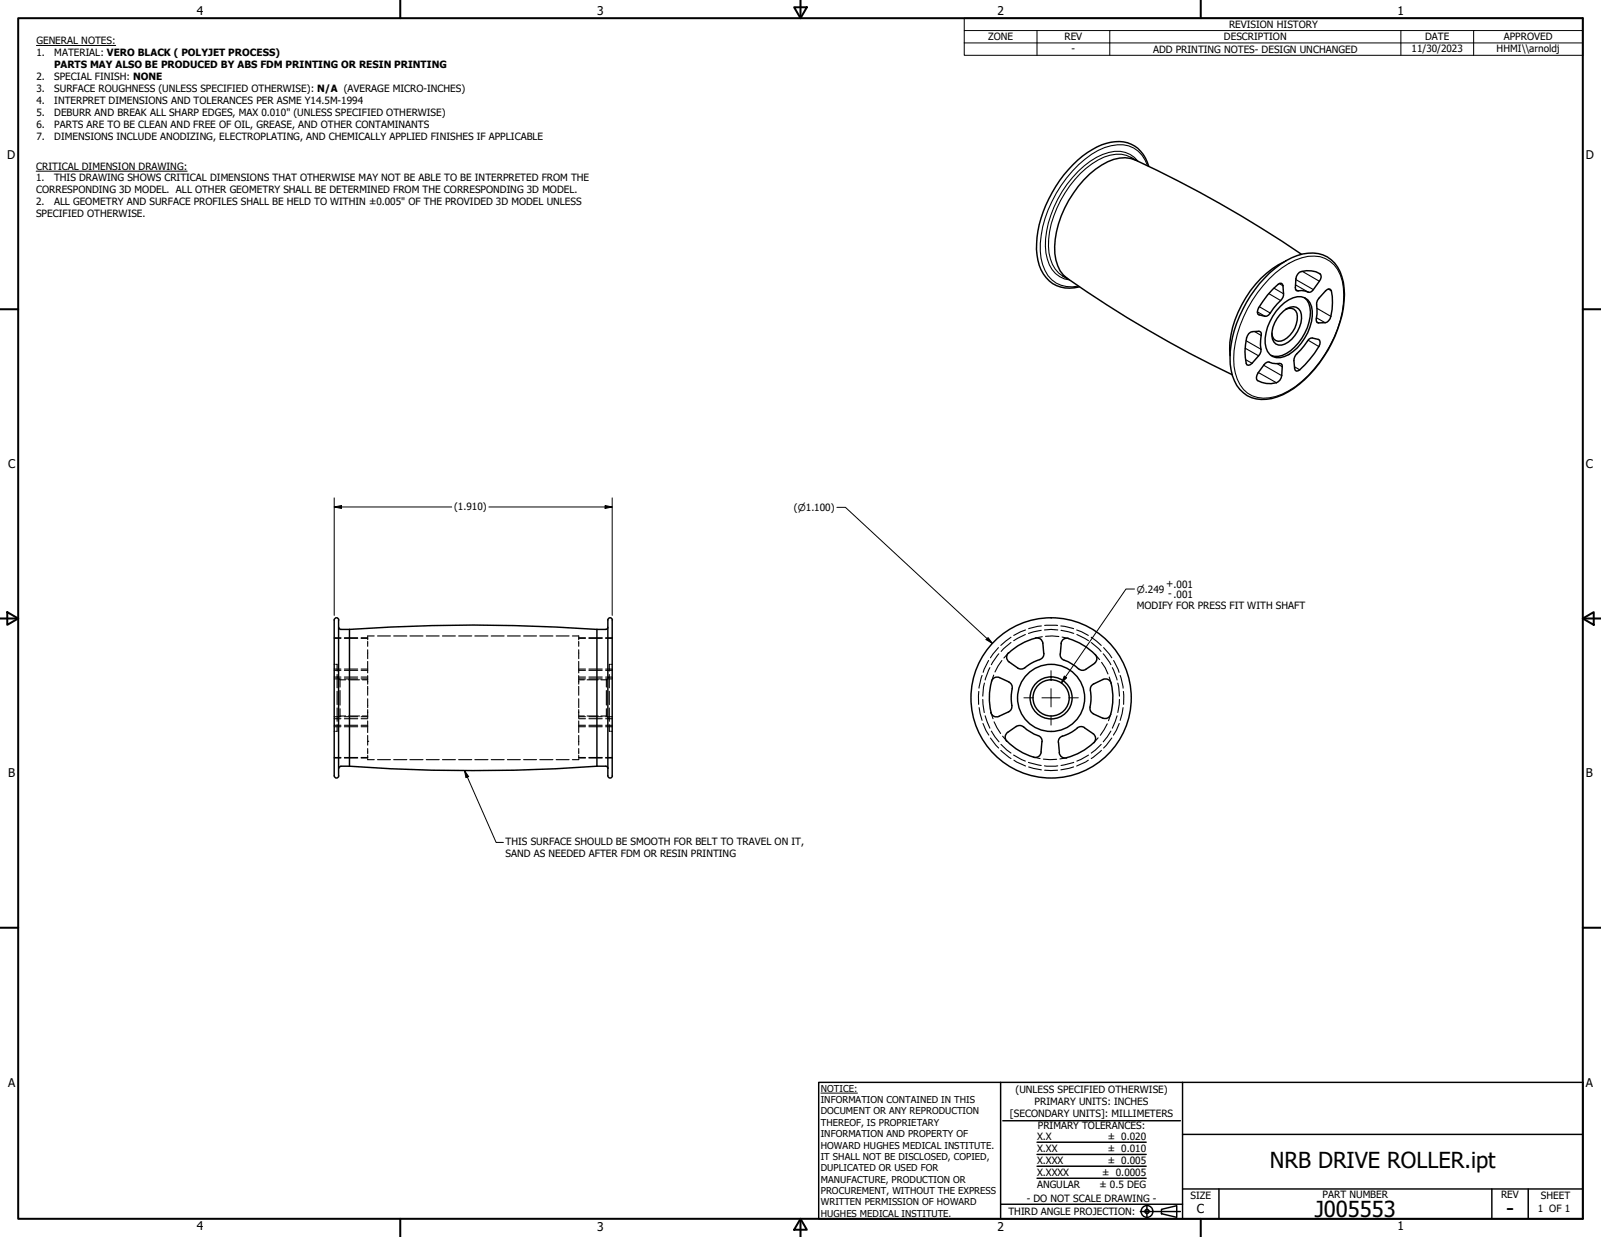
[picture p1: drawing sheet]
<svg xmlns="http://www.w3.org/2000/svg" width="559mm" height="432mm" viewBox="0 0 559 432" stroke-linecap="round" stroke-linejoin="round" font-family="sans-serif">
<!-- layer: Hidden (ANSI) -->
<g fill="none" stroke="#000" stroke-width=".38">
<path d="M357.9 219.9l-4.1 1.9M363.5 218.5l-4.5 1M364.6 219.9l2.2-.2 2.4 .2M364.6 218.3h4.5M370.3 218.5l4.4 1M375.8 219.9l4.1 1.9M116.6 231.9h.4M116.6 233.6h2.4M116.6 222.6h2.4M116.6 222.8h2.4M116.6 234h2.4M116.6 237h2.4"/>
<path d="M116.6 236.3h2.4M117.3 231.9h.4v2.4M117.7 236.3l.3 .3M117.7 235.5v4.6M118.4 236.9l.3 .4M118.7 237.3v2.5M118.7 237.3h1.9M120.2 233.6h4.6M120.2 222.6h4.6M120.2 222.8h4.6M120.2 234h4.6M120.2 237h4.6"/>
<path d="M120.2 236.3h4.6M121.6 237.3h3.9M126 233.6h2.3M126 222.6h2.3M126 222.8h2.3M126 234h2.3M126 237h2.3M126 236.3h2.3M126.4 237.3h1.9M128.3 222.5v.8M128.3 223.9v1.7M128.3 226.8v3.1"/>
<path d="M128.3 230.9v4M128.3 235.8v3M128.3 239.6v3.1M130.6 222h-2.3v.2M131.8 222h4.5M137.4 222h4.6M143.1 222h4.5M148.8 222h4.5M154.4 222h4.5M160.1 222h4.6M165.7 222h4.6M171.4 222h4.6"/>
<path d="M177.1 222h4.5M182.8 222h4.5M188.4 222h4.6M194.1 222h4.5M199.8 222h2.2v.2M202 222.5v.8M202 239.6v3.1M202 237.3h2M202 223.9v1.7M202 226.8v3.1M202 230.9v4M202 235.8v3"/>
<path d="M202 233.6h2.3M202 222.6h2.3M202 222.8h2.3M202 234h2.3M202 237h2.3M202 236.3h2.3M204.9 237.3h3.9M205.5 233.6h4.7M205.5 222.6h4.7M205.5 222.8h4.7M205.5 234h4.7M205.5 237h4.7"/>
<path d="M205.5 236.3h4.7M209.7 237.3h1.9M211.4 233.6h2.3M211.4 222.6h2.3M211.4 222.8h2.3M211.4 234h2.3M211.4 237h2.3M211.4 236.3h2.3M211.6 237.3v2.5M212 236.9l-.4 .4M212.7 236.3l-.4 .3M212.7 235.5v4.6"/>
<path d="M213 231.9h-.3v2.4M213.4 231.9h.3M342.8 235.8l-1.1 4.4M343.6 238.4l-.6 4.6M345.1 230.6l-1.9 4.1M345.5 233l-1.6 4.4M346.8 235.6l-.7 2.2M348.5 226.1l-2.8 3.5M348.6 228.2l-2.6 3.8M349.7 230.6l-2.4 4M352 228l-1.6 1.7M352.9 224.3l-3.5 3.1"/>
<path d="M352.9 222.4l-3.6 2.9M357.9 221.5l-4.1 2.1M363.4 220l-4.4 1.1M363.8 222.2l-2.4 .5M364.9 222.1l4.7 .1M370.3 220l4.5 1.1M370.7 222.4l2.3 .5M375.9 221.5l4 2.1M380.9 224.3l3.4 3.1M380.9 222.4l3.5 2.9M382.3 228.5l1.5 1.8M384.5 231.2l1.3 1.9 .9 2.2"/>
<path d="M385.1 228.2l2.6 3.8M385.2 226.1l2.8 3.5M387.2 236.3l.7 2.3M388.2 233l1.7 4.4M388.7 230.6l1.9 4.1M390.1 238.4l.6 4.6M391 235.8l1 4.4M116.6 255.3h.4M116.6 250.9h2.4M116.6 253.7h2.4M116.6 253.2h2.4M116.6 250.2h2.4"/>
<path d="M117.7 241.3v4.6M117.7 247.1v4.7M117.7 253v2.3h-.4M118 250.6l-.3 .4M118.7 241v5.1M118.7 247.4v2.5M118.7 249.9l-.3 .4M118.7 249.9h1.9M120.2 250.9h4.6M120.2 253.7h4.6M120.2 253.2h4.6M120.2 250.2h4.6"/>
<path d="M121.6 249.9h3.9M126 250.9h2.3M126 253.7h2.3M126 253.2h2.3M126 250.2h2.3M126.4 249.9h1.9M128.3 243.9v3.1M128.3 247.7v3M128.3 251.7v4M128.3 256.7v3.4M202 256.7v2.1M202 243.9v3.1"/>
<path d="M202 249.9h2M202 247.7v3M202 251.7v4M202 258.8v1.3M202 250.9h2.3M202 253.7h2.3M202 253.2h2.3M202 250.2h2.3M204.9 249.9h3.9M205.5 250.9h4.7M205.5 253.7h4.7M205.5 253.2h4.7"/>
<path d="M205.5 250.2h4.7M209.7 249.9h1.9M211.4 250.9h2.3M211.4 253.7h2.3M211.4 253.2h2.3M211.4 250.2h2.3M211.6 241v5.1M211.6 247.4v2.5M211.6 249.9l.4 .4M212.3 250.6l.4 .4M212.7 253v2.3h.3M212.7 241.3v4.6"/>
<path d="M212.7 247.1v4.7M213.4 255.3h.3M341.6 241.4v4.5M341.8 247l1 4.5M343 244.2l.5 4.5M343.1 252.5l2 4.1M343.9 249.9l1.6 4.3M345.7 257.6l2.9 3.5M345.9 248.7l.7 2.2M346 255.2l2.7 3.8M347 252l2.2 4M349.4 259.8l3.5 3.1"/>
<path d="M349.9 257l1.6 1.8M383.3 257.6l-1.5 1.7M384.4 259.8l-3.5 3.1M386.5 252.7l-2.5 4M387.7 249.4l-.8 2.2M387.7 255.2l-2.6 3.8M388 257.6l-2.8 3.5M389.9 249.9l-1.7 4.3M390.7 252.5l-2.1 4.1M390.7 244.2l-.6 4.5M392 247l-1 4.5M392.1 241.4l.1 4.5"/>
<path d="M116.6 264.6h2.4M116.6 264.4h2.4M120.2 264.6h4.6M120.2 264.4h4.6M126 264.4h2.3M128.3 261.3v1.8M128.3 263.7v.9h-2.3M128.3 264.9v.3h2.3M131.8 265.2h4.5M137.4 265.2h4.6M143.1 265.2h4.5M148.8 265.2h4.5"/>
<path d="M154.4 265.2h4.5M160.1 265.2h4.6M165.7 265.2h4.6M171.4 265.2h4.6M177.1 265.2h4.5M182.8 265.2h4.5M188.4 265.2h4.6M194.1 265.2h4.5M202 263.7v.9h2.3M202 261.3v1.8M202 264.9v.3h-2.2M202 264.4h2.3"/>
<path d="M205.5 264.6h4.7M205.5 264.4h4.7M211.4 264.6h2.3M211.4 264.4h2.3M349.3 261.9l3.6 2.9M353.8 263.6l4.1 2.1M353.9 265.4l4 2M359 266.1l4.4 1.1M359 267.7l4.5 1M360.7 264.3l2.3 .5M364.2 265h4.6M364.6 267.3h4.6"/>
<path d="M364.6 268.9h4.5M372.3 264.5l-2.3 .4M374.7 267.7l-4.4 1M374.8 266.1l-4.5 1.1M379.9 265.4l-4.1 2M379.9 263.6l-4 2.1M384.4 261.9l-3.5 2.9"/>
</g>
<circle cx="128.3" cy="258.8" r=".19" fill="#000"/>
<!-- layer: Visible (ANSI) -->
<g fill="none" stroke="#000" stroke-width=".51">
<path d="M394.7 54.9l1.9 1.1M400.9 58a11 11 0 0 0-14.8-8 35.2 35.2 0 0 0-18.9 17.2 36.5 36.5 0 0 0-5.3 21.8 11.9 11.9 0 0 0 9.8 11.5l1.7 .1 3.3-.5M370.9 96.3l1.8 1.1M443.2 95.2a22.2 22.2 0 0 1 15.1-6.9 10.7 10.7 0 0 1 10.1 8.3 30.9 30.9 0 0 1-2.4 20.7 41.1 41.1 0 0 1-18.3 20.5 12.7 12.7 0 0 1-13.7-.7 15 15 0 0 1-4.7-12.1 43.8 43.8 0 0 1 13.9-29.8zM448.2 91.4a36.3 36.3 0 0 0-18.9 28.1v4.7M453.5 95.1a7.6 7.6 0 0 1 7.5 .8l.1 .7a12.2 12.2 0 0 1-3.1 5l-1 .4a9 9 0 0 0-4.5-.5 5.9 5.9 0 0 1 0-5zM454.3 88.8a413 413 0 0 0-58-32.9 12.5 12.5 0 0 0-11.7 1.7 36.7 36.7 0 0 0-16.4 30.9 12.1 12.1 0 0 0 4.3 8.7 411.1 411.1 0 0 0 57.6 33.6M435.9 116.5a4.1 4.1 0 0 1 3.9-.7l.4 .7-.3 4a3.5 3.5 0 0 1-.6 3.7l-2.9 3.1-1.2 .1a16.9 16.9 0 0 1 .2-10.2zM444.2 101l2.4-2.1h.6l.4 .3a8.6 8.6 0 0 1 .2 4.6l-5 6.2-1.2 .4-2.1-.5a1.59 1.59 0 0 1-.2-2.5l3.1-4.4zM446.8 109.8a5.7 5.7 0 0 1 5.6-2.5 3.5 3.5 0 0 1 1.9 3.8 10.7 10.7 0 0 1-6.9 9.4 2.96 2.96 0 0 1-3.5-3.4 10.4 10.4 0 0 1 2.9-7.3zM446.8 107a8.1 8.1 0 0 1 8.6-3.1 5.8 5.8 0 0 1 2.6 6.5 17.9 17.9 0 0 1-9.7 14.1 4.7 4.7 0 0 1-6.7-4.7 17.4 17.4 0 0 1 5.2-12.8zM448.7 108a2.62 2.62 0 0 1 2.9-.1 2.62 2.62 0 0 1 1.2 2.6 9.2 9.2 0 0 1-5.7 8.6 2.51 2.51 0 0 1-3.2-2.8"/>
<path d="M455.3 103.9a8 8 0 0 1 1.6 8.6 17.5 17.5 0 0 1-9.4 11.6l-1.3 .3-2.6-.3M456.8 118.4l1.2-.4 2.2 .5a1.66 1.66 0 0 1 .1 2.5 32.1 32.1 0 0 1-7.3 8.5h-.6l-.3-.3a6.9 6.9 0 0 1-.2-4.5zM462.7 101.5l1.2-.7 .5 .2a17.5 17.5 0 0 1-.2 10.3l-.5 .7a4 4 0 0 1-3.9 .6l-.4-.7 .3-4a4 4 0 0 1 .6-3.8zM441.6 126.8l1.1-.5a7.8 7.8 0 0 0 4.4 .6l.4 .4a6.4 6.4 0 0 1-1.4 6 7.3 7.3 0 0 1-7.5-.9l-.1-.6a9.9 9.9 0 0 1 3.1-5zM118.2 216.4v54.4M118.2 219l.3 .5 .5 .2h3M118.2 216.4a.79 .79 0 0 0-.7-.8 .79 .79 0 0 0-.9 .8v54.4a.79 .79 0 0 0 .8 .8 .79 .79 0 0 0 .8-.8M122 219.7a612.5 612.5 0 0 1 86.3 0M122 219.7v47.8M208.3 219.7v47.8M212.2 219l-.3 .5-.5 .2h-3.1M213.7 216.4v54.4"/>
<path d="M213.7 216.4a.79 .79 0 0 0-.7-.8 .79 .79 0 0 0-.8 .8v54.4a.79 .79 0 0 0 .7 .8 .79 .79 0 0 0 .8-.8M346.1 237.8a2 2 0 0 1 2.8-1.3l3.3 1.6M346.1 237.9a21.6 21.6 0 0 0-.2 10.8M352 227.9a2.05 2.05 0 0 0 .2 3.2l3.4 2.3 .9 .2 1.2-.5a13.9 13.9 0 0 1 5.2-2.8M352 228a19.8 19.8 0 0 1 10.2-5.3 2 2 0 0 1 1.8 1.8l.3 3.6M352.2 238.1l.9 1 .2 1.3M364.4 228.1l-.4 1.3-1.1 .8M370 228.3l.3 1.3 1.1 .9M370.4 224.7l-.3 3.6M371.4 230.4a13.9 13.9 0 0 1 5 3.1M373 222.8a2.06 2.06 0 0 0-2.7 1.8M373 222.9a20.2 20.2 0 0 1 9.7 6.2 2 2 0 0 1-.7 2.4l-3 2.1"/>
<path d="M376.5 233.5l1.2 .5 1.3-.4M381.7 238.8l3.3-1.6a2.06 2.06 0 0 1 2.9 1.4 20.4 20.4 0 0 1-.5 11.4 2 2 0 0 1-2.5 .6M381.7 238.8l-.9 .9-.2 1.2M345.8 248.7a2.06 2.06 0 0 0 2.9 1.4M351.5 258.7a20.4 20.4 0 0 0 10 5.7 2.06 2.06 0 0 0 1.9-1.9M352 248.5l-3.3 1.5M353.2 246.3l-.2 1.3-1 .9M353.3 240.4a13.9 13.9 0 0 0-.1 5.9M357.3 253.8l-.8-.5-1.4 .1-3.4 2.2a2.06 2.06 0 0 0-.3 3.2M357.3 253.7a13.9 13.9 0 0 0 5 3.1M362.3 256.8l.8 .5 .6 1.1-.4 4.1M369.4 259.1l.4 3.6"/>
<path d="M376 254.2a19.3 19.3 0 0 1-6 3.2l-.5 .8-.1 .9M378.5 254.1l3 2a2.06 2.06 0 0 1 .3 3.2 22.3 22.3 0 0 1-9.5 5.2M378.5 254l-1.3-.4-1.2 .5M380.6 241a16.2 16.2 0 0 1-.2 6.3l.5 1.3 .7 .5M381.6 249.2l3.3 1.5M118.9 267.5h3.1M119 267.5l-.5 .2-.3 .6M122 267.5a612.5 612.5 0 0 0 86.3 0M208.3 267.5h3.4l.5 .8M369.7 262.7a2.06 2.06 0 0 0 2.6 1.8"/>
<circle cx="366.9" cy="243.6" r="7.3"/>
<circle cx="366.9" cy="243.6" r="6.3"/>
<circle cx="366.9" cy="243.6" r="28"/>
<circle cx="366.9" cy="243.6" r="11.7"/>
</g>
<!-- layer: Visible Narrow (ANSI) -->
<g fill="none" stroke="#000" stroke-width=".38">
<path d="M394.7 54.9a11.6 11.6 0 0 0-11.4 .9 37.1 37.1 0 0 0-17.3 30.2 11.8 11.8 0 0 0 4.9 10.3M397.2 56.3a9.3 9.3 0 0 0-10.2-3.1 29.9 29.9 0 0 0-16.3 13.7 34 34 0 0 0-5.6 21.4 10 10 0 0 0 8.2 9.4M400.6 57.8a10.1 10.1 0 0 0-12.7-6.9 28.1 28.1 0 0 0-15.6 11.2 41 41 0 0 0-9.2 25.5 13.4 13.4 0 0 0 5.5 11.2 11.2 11.2 0 0 0 7.8 1.1M443 97.3a25.3 25.3 0 0 1 13.6-7.8 10.3 10.3 0 0 1 11.9 8.6 33.6 33.6 0 0 1-4.3 22.5 37.6 37.6 0 0 1-16.7 17 11.6 11.6 0 0 1-13.5-1.6 17.5 17.5 0 0 1-3.3-13.5 44.6 44.6 0 0 1 12.3-25.2zM446.5 99l1.3 .8M452.2 99.4l4.4 2.6M452.3 97.6l6.1 3.5M454.5 94.7l6 3.5M460.5 95.4l.2 .2M434.9 118.9l5.2 3M437.8 115.7l2.4 1.4M438.8 108.8l2.8 1.6"/>
<path d="M439.1 109.7l.4 .2M439.5 107.1l3.9 2.2M442.8 102.5l4.2 2.4M444.6 100.6l3.4 2M452.2 101l.9 .5M456.6 118.7l3.7 2.3M459.5 110.9l3 1.7M459.5 112.3l.7 .4M459.7 107.6l4.8 2.8M463.6 100.9l1.1 .6M434.6 121.5l4.7 2.7M434.7 125.5l2.3 1.3"/>
<path d="M439.2 130l6.3 3.6M441.1 127.5l6.3 3.6M445.7 126.9l1.8 1.1M451.8 128l1.8 1.1"/>
</g>
<!-- layer: Border (ANSI) -->
<g fill="none" stroke="#000" stroke-width=".7">
<path d="M6.3 6.3h546.1v419.1h-546.1zM139.7 0v6.3M277.2 2.5h4.4l-2.2 3.8zM279.4 0v6.3M419.1 0v6.3M0 107.9h6.3M552.4 107.9h6.4M0 215.9h6.3M2.5 213.7l3.8 2.2-3.8 2.2zM552.4 215.9l3.9-2.2v4.4zM552.4 215.9h6.4M0 323.8h6.3"/>
<path d="M552.4 323.8h6.4M139.7 425.4v6.4M279.4 425.4l2.2 3.9h-4.4zM279.4 425.4v6.4M419.1 425.4v6.4"/>
</g>
<!-- layer: Title (ANSI) -->
<g fill="none" stroke="#000" stroke-width=".51">
<path d="M285.8 377.8h266.6v47.6h-266.6zM349.2 377.8v47.6M412.7 377.8v47.6M350 391.2h62M361.9 398.7h38.1M412.7 396h139.7M361.9 411.3h38.1M361.9 407.1h38.1M361.9 403h38.1M412.7 415h139.7M425.4 415v10.4M520.7 415v10.4"/>
<path d="M533.4 415v10.4M349.2 420.4h63.5M398 422.9h14M400.3 420.6v4.6M405.4 422.1l5.3-1.2v4l-5.3-1.2z"/>
<circle cx="400.3" cy="422.9" r="2.06"/>
<circle cx="400.3" cy="422.9" r=".73"/>
</g>
<path d="M286.5 381.6h12.8" fill="none" stroke="#000" stroke-width=".35"/>
<!-- layer: Symbol (ANSI) -->
<path d="M12.7 15.9h27.7M336.5 10.7v-4.4h215.9v4.4M336.5 15h215.9M361.9 10.7v8.6M387.3 10.7v8.6M488.9 10.7v8.6M514.3 10.7v8.6M552.4 10.7h-215.9v4.3M552.4 10.7v8.6h-215.9v-4.3M12.6 59.8h52.7M162.1 269l1.5 2.1-1 .4zM162.1 269l11.1 25.1h2.5" fill="none" stroke="#000" stroke-width=".35"/>
<!-- layer: Dimension (ANSI) -->
<path d="M116.6 177l2.6-.5v1zM116.6 177h41.1M116.6 173.8v41M170.6 177h43.1M211.2 176.5l2.5 .5-2.5 .5zM213.7 173.8v41M292.1 177.1h3l51.3 47.5M396 205.6h-3l-22.5 32.8M344.2 223.3l.7-.7 1.5 2zM371.5 236l.8 .6-1.8 1.8z" fill="none" stroke="#000" stroke-width=".35"/>
<g fill="#000">
<path d="M116.6 177l2.6-.5v1z" fill-rule="evenodd"/>
<path d="M211.2 176.5l2.5 .5-2.5 .5z" fill-rule="evenodd"/>
<path d="M344.2 223.3l.7-.7 1.5 2z" fill-rule="evenodd"/>
<path d="M371.5 236l.8 .6-1.8 1.8z" fill-rule="evenodd"/>
</g>
<!-- layer: Center Mark (ANSI) -->
<path d="M366.8 234.1v3.3M357.4 243.6h3.3M363.7 243.6h6.3M366.8 240.4v6.4M366.8 249.8v3.3M373.1 243.6h3.3" fill="none" stroke="#000" stroke-width=".35"/>
<!-- layer: Symbol (ANSI) -->
<path d="M162.1 269l1.5 2.1-1 .4z" fill-rule="evenodd" fill="#000"/>
<g font-size="7.7">
<text x="443.2" y="407.6">NRB DRIVE ROLLER.ipt</text>
<text x="458.9" y="424.8">J005553</text>
<text x="525.7" y="424.4">-</text>
</g>
<text font-size="4.3" x="417.8" y="423.5">C</text>
<g font-size="4.2">
<text x="68.7" y="5.3">4</text>
<text x="208.4" y="5.3">3</text>
<text x="348.1" y="5.3">2</text>
<text x="487.8" y="5.3">1</text>
<text x="2.5" y="55.5">D</text>
<text x="553.5" y="55.5">D</text>
<text x="2.8" y="163.4">C</text>
<text x="553.5" y="163.4">C</text>
<text x="2.9" y="271.4">B</text>
<text x="553.5" y="271.4">B</text>
<text x="2.8" y="379.3">A</text>
<text x="553.5" y="379.3">A</text>
<text x="68.7" y="429.5">4</text>
<text x="208.4" y="429.6">3</text>
<text x="348.1" y="429.6">2</text>
<text x="487.8" y="429.5">1</text>
</g>
<g font-size="3.5">
<text x="429" y="9.8">REVISION HISTORY</text>
<text x="12.7" y="15.3">GENERAL NOTES:</text>
<text x="344.9" y="14.1">ZONE</text>
<text x="371.5" y="14.1">REV</text>
<text x="427.2" y="14.1">DESCRIPTION</text>
<text x="497.4" y="14.1">DATE</text>
<text x="524.9" y="14.1">APPROVED</text>
<text x="12.7" y="19.5">1.</text>
<text x="18.9" y="23.7">PARTS MAY ALSO BE PRODUCED BY ABS FDM PRINTING OR RESIN PRINTING</text>
<text x="18.9" y="19.5">MATERIAL: VERO BLACK ( POLYJET PROCESS)</text>
<text x="374" y="18.3">-</text>
<text x="402.5" y="18.4">ADD PRINTING NOTES- DESIGN UNCHANGED</text>
<text x="492.7" y="18.2">11/30/2023</text>
<text x="522.4" y="18.1">HHMI\\arnoldj</text>
<text x="12.7" y="27.8">2.</text>
<text x="18.9" y="27.8">SPECIAL FINISH: NONE</text>
<text x="12.7" y="32">3.</text>
<text x="18.9" y="32">SURFACE ROUGHNESS (UNLESS SPECIFIED OTHERWISE): N/A (AVERAGE MICRO-INCHES)</text>
<text x="12.7" y="36.2">4.</text>
<text x="12.7" y="40.4">5.</text>
<text x="18.9" y="36.2">INTERPRET DIMENSIONS AND TOLERANCES PER ASME Y14.5M-1994</text>
<text x="18.9" y="40.4">DEBURR AND BREAK ALL SHARP EDGES, MAX 0.010&quot; (UNLESS SPECIFIED OTHERWISE)</text>
<text x="12.7" y="44.6">6.</text>
<text x="18.9" y="44.6">PARTS ARE TO BE CLEAN AND FREE OF OIL, GREASE, AND OTHER CONTAMINANTS</text>
<text x="12.7" y="48.8">7.</text>
<text x="18.9" y="48.8">DIMENSIONS INCLUDE ANODIZING, ELECTROPLATING, AND CHEMICALLY APPLIED FINISHES IF APPLICABLE</text>
<text x="12.6" y="59.2">CRITICAL DIMENSION DRAWING:</text>
<text x="12.6" y="63.3">1.</text>
<text x="18.9" y="63.3">THIS DRAWING SHOWS CRITICAL DIMENSIONS THAT OTHERWISE MAY NOT BE ABLE TO BE INTERPRETED FROM THE</text>
<text x="12.6" y="67.5">CORRESPONDING 3D MODEL. ALL OTHER GEOMETRY SHALL BE DETERMINED FROM THE CORRESPONDING 3D MODEL.</text>
<text x="12.6" y="71.7">2.</text>
<text x="18.9" y="71.7">ALL GEOMETRY AND SURFACE PROFILES SHALL BE HELD TO WITHIN ±0.005&quot; OF THE PROVIDED 3D MODEL UNLESS</text>
<text x="12.6" y="75.9">SPECIFIED OTHERWISE.</text>
<text x="158.5" y="177.9">(1.910)</text>
<text x="277.1" y="178.3">(⌀1.100)</text>
<text x="407" y="205">+.001</text>
<text x="407.7" y="208.5">- .001</text>
<text x="396.7" y="212.6">MODIFY FOR PRESS FIT WITH SHAFT</text>
<text x="176.5" y="295.1">THIS SURFACE SHOULD BE SMOOTH FOR BELT TO TRAVEL ON IT,</text>
<text x="176.5" y="299.3">SAND AS NEEDED AFTER FDM OR RESIN PRINTING</text>
<text x="354.5" y="381.6">(UNLESS SPECIFIED OTHERWISE)</text>
<text x="352.5" y="390">[SECONDARY UNITS]: MILLIMETERS</text>
<text x="361.1" y="385.8">PRIMARY UNITS: INCHES</text>
<text x="362.3" y="394.1">PRIMARY TOLERANCES:</text>
<text x="361.9" y="397.9">X.X</text>
<text x="386.7" y="398">± 0.020</text>
<text x="361.9" y="402.1">X.XX</text>
<text x="361.9" y="406.3">X.XXX</text>
<text x="386.7" y="402.1">± 0.010</text>
<text x="386.7" y="406.3">± 0.005</text>
<text x="361.9" y="410.5">X.XXXX</text>
<text x="384.7" y="410.5">± 0.0005</text>
<text x="358.4" y="419.7">- DO NOT SCALE DRAWING -</text>
<text x="361.9" y="414.6">ANGULAR</text>
<text x="383.8" y="414.7">± 0.5 DEG</text>
<text x="415.5" y="418.4">SIZE</text>
<text x="461.6" y="418.3">PART NUMBER</text>
<text x="523.9" y="418.3">REV</text>
<text x="537.8" y="418.4">SHEET</text>
<text x="352" y="424.2">THIRD ANGLE PROJECTION:</text>
<text x="536.7" y="423.2">1 OF 1</text>
</g>
<g font-size="3.3">
<text x="396.7" y="206.9">⌀.249</text>
<text x="286.5" y="381.1">NOTICE:</text>
<text x="286.5" y="385">INFORMATION CONTAINED IN THIS</text>
<text x="286.5" y="389">DOCUMENT OR ANY REPRODUCTION</text>
<text x="286.5" y="392.9">THEREOF, IS PROPRIETARY</text>
<text x="286.5" y="396.9">INFORMATION AND PROPERTY OF</text>
<text x="286.5" y="400.9">HOWARD HUGHES MEDICAL INSTITUTE.</text>
<text x="286.5" y="404.9">IT SHALL NOT BE DISCLOSED, COPIED,</text>
<text x="286.5" y="408.9">DUPLICATED OR USED FOR</text>
<text x="286.5" y="412.8">MANUFACTURE, PRODUCTION OR</text>
<text x="286.5" y="416.8">PROCUREMENT, WITHOUT THE EXPRESS</text>
<text x="286.5" y="420.8">WRITTEN PERMISSION OF HOWARD</text>
<text x="286.5" y="424.8">HUGHES MEDICAL INSTITUTE.</text>
</g>
</svg>
